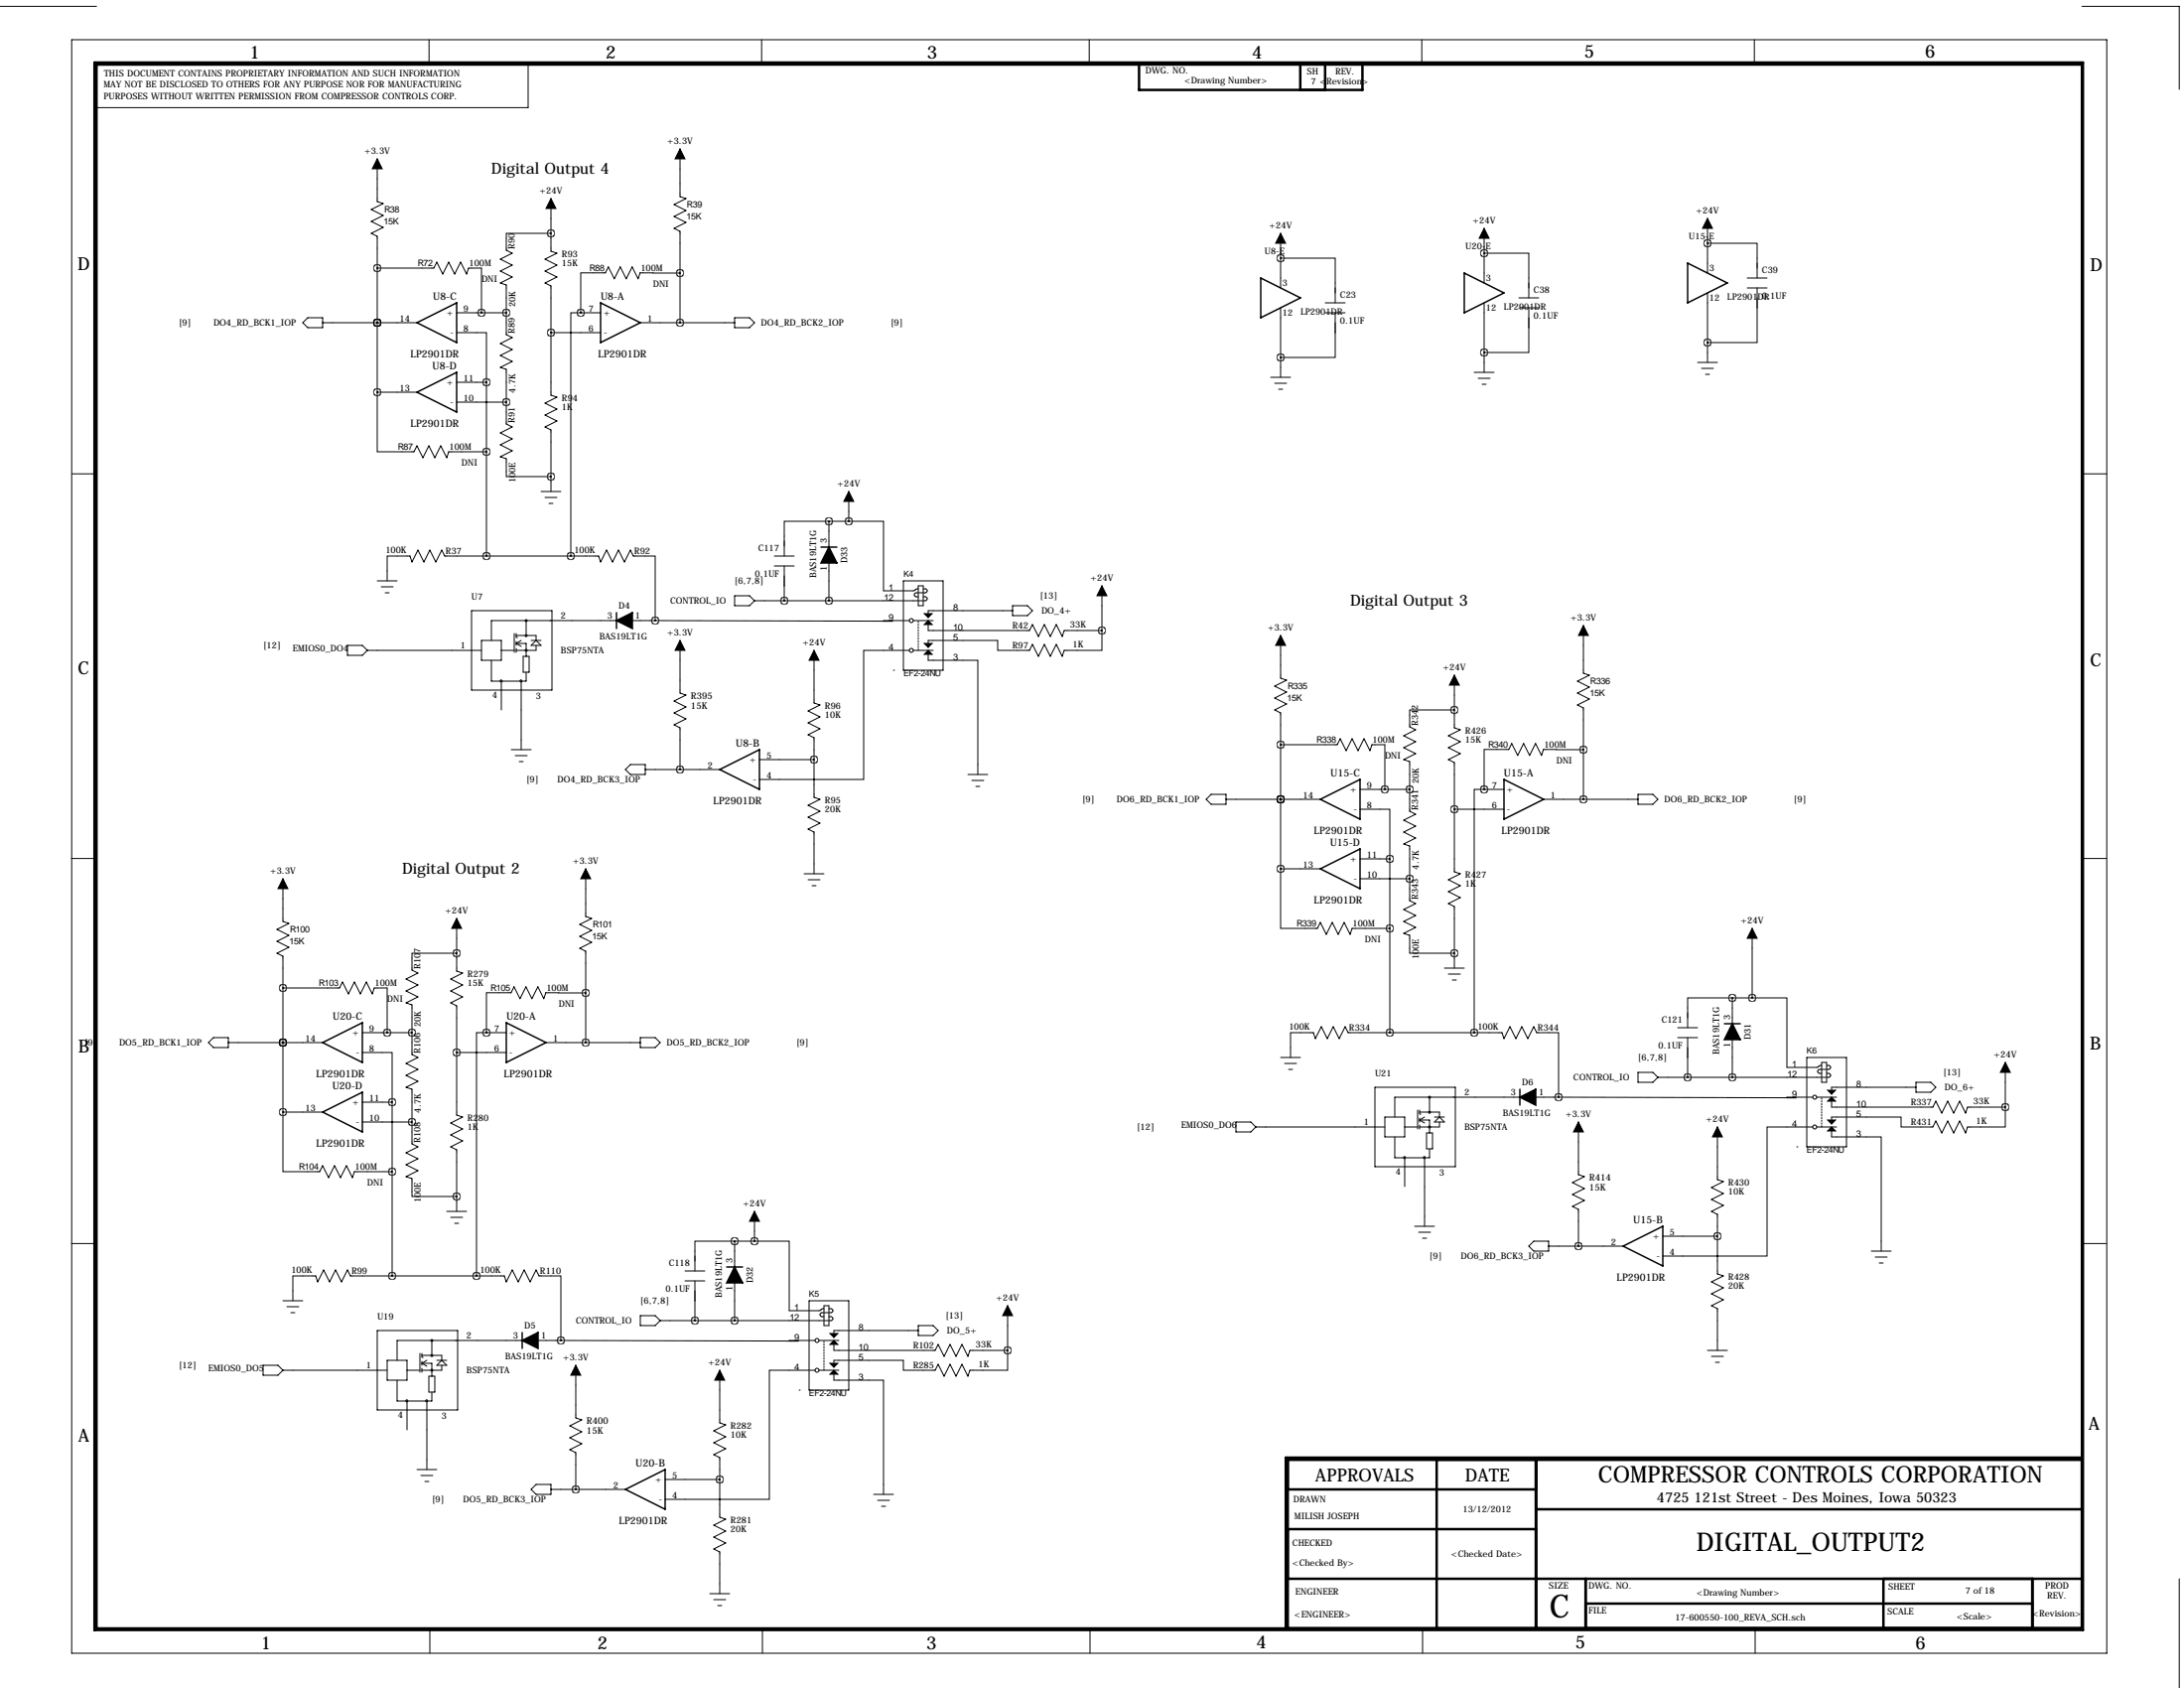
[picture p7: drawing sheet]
<svg xmlns="http://www.w3.org/2000/svg" width="559mm" height="432mm" viewBox="0 0 559 432" stroke-linecap="round" stroke-linejoin="round" font-family="sans-serif">
<g fill="none" stroke="#000" stroke-width=".25">
<path d="M0 1.6h24.7M18.3 10.2h520.7v412.7h-520.7zM109.8 10.2v6.3M142.3 16.5h-7.2v11h-110.8M194.9 10.2v6.3M278.7 10.2v6.3M363.8 10.2v6.3M448.9 10.2v6.3M532.7 1.6h24.9v21.3M174 38.1v12.2l1.5 .5-3 1.5 3 1.5-3 1.6 3 1.5-3 1.5 1.5 .8v23.4M96.5 40.6v11l1.5 .5-3 1.5 3 1.5-3 1.5 3 1.6-3 1.5 1.5 .8v39.8M141 59.7h-11.5v4.3l1.6 .8-3.1 1.5 3.1 1.5-3.1 1.5 3.1 1.6-3.1 1.5 1.5 .5v12.7l1.6 .8-3.1 1.5 3.1 1.5-3.1 1.5 3.1 1.6-3.1 1.5 1.5 .5v14l1.6 .7-3.1 1.5 3.1 1.6-3.1 1.5 3.1 1.5-3.1 1.5 1.5 .5v4.6h11.5"/>
<path d="M141 50.8v13.5l1.5 .5-3.1 1.5 3.1 1.5-3.1 1.5 3.1 1.6-3.1 1.5 1.6 .8v27.9l1.5 .5-3.1 1.5 3.1 1.5-3.1 1.6 3.1 1.5-3.1 1.5 1.6 .8v15.7M327.7 59.7v14M379.7 58.4v14M436.9 55.9v13.9M96.5 68.6h14.5l.8-1.5 1.5 3 1.5-3 1.5 3 1.6-3 1.5 3 .5-1.5h3.3v11.4M174 69.8h-10.2l-.5 1.5-1.6-3-1.5 3-1.5-3-1.5 3-1.5-3-.8 1.5h-6.3v10.2M327.7 66h13.9v11.5M327.7 78.7v17.8M339.1 77.5h5.1M379.7 64.8h11.5v11.4M379.7 77.5v17.7M388.6 76.2h5.1"/>
<path d="M388.6 78.7h5.1M391.2 78.7v11.5h-11.5M436.9 62.2h12.7v8.9M436.9 74.9v17.8M447 71.1h5.1M447 73.7h5.1M449.6 73.7v13.9h-12.7M77.5 82.6l1.2-1.3h3.8v2.5h-3.8zM82.5 82.6h24.2M96.5 82.6h.1M116.8 85.1h7.7v12.7M116.8 80h12.7"/>
<path d="M116.8 97.8h7.7M124.5 97.8v44.4M141 85.1h12.7M148.6 80h-2.6v62.2M148.6 80h.1M148.6 80h5.1M163.8 82.6h24.2M188 81.3h3.8l1.2 1.3-1.2 1.2h-3.8zM325.1 96.5h5.1M326.1 98h3.1M327.2 99.6h1M339.1 80h5.1"/>
<path d="M341.6 80v11.4h-13.9M377.2 95.2h5.1M378.2 96.8h3.1M379.2 98.3h1M434.3 92.7h5.1M435.4 94.2h3M436.4 95.8h1M96.5 100.3v15.3h9.4l.8-1.6 1.5 3.1 1.5-3.1 1.6 3.1 1.5-3.1 1.5 3.1 .5-1.5h9.7M96.5 100.3h10.2M116.8 102.9h12.7M18.4 121.2h6.4M138.4 125.7h5.1"/>
<path d="M139.4 127.3h3.1M140.5 128.8h1M212.1 133.3h-11.4v8.9M212.1 133.3v6.7M212.1 133.3h5.1M217.2 133.3h8.9v17.8h7.6l.8-.5h.4M217.2 125.7v7.6M532.6 121.2h6.4M96.5 148.6h5.1M97.5 150.1h3.1M98.6 151.6h1M99.1 148.6v-6.4h5.8l.5 1.6 1.5-3.1 1.6 3.1 1.5-3.1 1.5 3.1 1.5-3.1 .8 1.5h39.4l.5 1.6 1.5-3.1 1.5 3.1 1.5-3.1 1.6 3.1 1.5-3.1 .8 1.5h5.5v16.6"/>
<path d="M120.6 156.2h20.6v20.3h-20.6zM134.6 158.8v3.8M157.7 158.8h-32v5M161.8 158.8h5.8M167.6 158.8l60.8 .1h-2.3v-.1h6.6M188 152.4h3.8l1.2 1.3-1.2 1.2h-3.8zM198.1 142.2h5.1M198.1 144.8h5.1M200.7 144.8v8.9M212.1 144v9.7M231.1 148.6h10.2v22.8h-10.2zM233.7 158.8h5.1"/>
<path d="M234.9 149.9h1.3v5h-1.3zM236.2 152.7h.5a.51 .51 0 0 1 .5 .5 .51 .51 0 0 1-.5 .5h-43.7M236.2 150.6h.5a.51 .51 0 0 1 .5 .5 .51 .51 0 0 1-.5 .5h-2.3a.51 .51 0 0 0-.5 .5 .51 .51 0 0 0 .5 .6h.5M237.5 159.8v1.5h25.9l.8-1.5 1.5 3 1.5-3 1.5 3 1.6-3 1.5 3 .5-1.5h9.6M259.1 156.2h-21.6v.8M259.1 154.9h3.8l1.3 1.3-1.3 1.3h-3.8zM281.9 149.9v11.4M88.9 165.1h3.8l1.3 1.3-1.3 1.2h-3.8zM94 166.4h29.2M123.2 163.8h5.1v5.1h-5.1zM125.7 168.9v5.3h8.9v-2.2M128.3 166.4h3.3"/>
<path d="M128.3 174.2v7.4M131.6 162.1v4.8M132.1 162.6h5.1v1.2M132.1 162.1v1M132.1 164.1v1M132.1 165.9v1M132.1 164.6h2.5v3.3M132.1 164.6l1.2 .8M132.1 163.1h.1M133.3 163.8l-1.2 .8M133.3 174.2v17.6M133.9 167.9h1.5v4.1h-1.5z"/>
<path d="M135.9 163.8h2.5M135.9 165.1l1.3-1.3 1.2 1.3zM137.2 165.1v1.3h-5.1M174 163.8v13.5l1.5 .5-3 1.5 3 1.5-3 1.6 3 1.5-3 1.5 1.5 .8v10.6M208.3 166.4v13.4l1.5 .5-3 1.6 3 1.5-3 1.5 3 1.5-3 1.6 1.5 .7v15.3l1.5 .5-3 1.5 3 1.5-3 1.5 3 1.6-3 1.5 1.5 .8v10.6M228.6 171.4h.1M232.7 166.4h-11.7v33h-26.7M233.7 166.4h5.1M237.5 167.4v1.5h12.7v29.2M281.9 161.3v5.1h-9.6l-.5 1.5-1.5-3.1-1.6 3.1-1.5-3.1-1.5 3.1-1.5-3.1-.8 1.6h-8.1v-2.6h-17.8v.8M327.7 162.6v10.9l1.5 .5-3.1 1.5 3.1 1.5-3.1 1.6 3.1 1.5-3.1 1.5 1.6 .8v39.8M372.1 172.7v13.5l1.5 .5-3 1.5 3 1.5-3 1.6 3 1.5-3 1.5 1.5 .8v27.9l1.5 .5-3 1.5 3 1.6-3 1.5 3 1.5-3 1.5 1.5 .8v15.7"/>
<path d="M405.1 160v12.2l1.6 .5-3.1 1.5 3.1 1.6-3.1 1.5 3.1 1.5-3.1 1.5 1.5 .8v23.4M130.8 191.8h5.1M131.8 193.3h3.1M132.8 194.8h1.1M160 196.8l1.3-1.2h3.8v2.5h-3.8zM165.1 196.8h19M194.3 194.3h14M247.6 198.1h5.1M248.7 199.6h3M327.7 190.5h14.4l.8-1.5 1.5 3 1.5-3 1.6 3 1.5-3 1.5 3 .5-1.5h3.3v11.4M372.1 181.6h-11.4v4.3l1.5 .8-3 1.5 3 1.5-3 1.6 3 1.5-3 1.5 1.5 .5v12.7l1.5 .8-3 1.5 3 1.5-3 1.6 3 1.5-3 1.5 1.5 .5v14l1.5 .7-3 1.6 3 1.5-3 1.5 3 1.5-3 1.6 1.5 .5v4.5h11.4M405.1 191.8l-10.2-.1-.5 1.5-1.5-3-1.5 3-1.6-3-1.5 3-1.5-3-.8 1.5h-6.3v10.2"/>
<path d="M18.3 219.6h6.4M249.7 201.2h1M308.6 204.5l1.3-1.3h3.8v2.5h-3.8zM313.7 204.5h24.1M327.7 204.5h.1M348 207h7.6v12.7M348 201.9h12.7M348 219.7h7.6M355.6 219.7v44.5M372.1 207h12.7M379.7 201.9h-2.5v62.3M379.7 201.9h.1"/>
<path d="M379.7 201.9h5.1M395 204.5h24.1M419.1 203.2h3.8l1.3 1.3-1.3 1.2h-3.8zM532.5 219.6h6.4M72.4 224.8v10.9l1.5 .5-3 1.5 3 1.6-3 1.5 3 1.5-3 1.5 1.5 .8v39.9M116.8 234.9v13.5l1.6 .5-3.1 1.5 3.1 1.6-3.1 1.5 3.1 1.5-3.1 1.5 1.5 .8v27.9l1.6 .6-3.1 1.5 3.1 1.5-3.1 1.5 3.1 1.5-3.1 1.6 1.5 .7v15.8M149.9 222.2v12.2l1.5 .5-3.1 1.6 3.1 1.5-3.1 1.5 3.1 1.5-3.1 1.6 1.6 .7v23.4M205.7 223.5h5.1M206.8 225h3M207.8 226.6h1M327.7 222.2v15.3h9.4l.7-1.5 1.5 3 1.6-3 1.5 3 1.5-3 1.5 3 .5-1.5h9.7M327.7 222.2h10.1"/>
<path d="M348 224.8h12.7M448.3 237.5v17.8M72.4 252.7h14.5l.7-1.5 1.6 3.1 1.5-3.1 1.5 3.1 1.5-3.1 1.5 3.1 .6-1.6h3.3v11.5M116.8 243.8h-11.4v4.4l1.5 .7-3 1.5 3 1.6-3 1.5 3 1.5-3 1.5 1.5 .5v12.7l1.5 .8-3 1.5 3 1.6-3 1.5 3 1.5-3 1.5 1.5 .5v14l1.5 .8-3 1.5 3 1.5-3 1.5 3 1.6-3 1.5 1.5 .5v4.6h11.4M149.9 254l-10.3-.1-.5 1.6-1.5-3.1-1.5 3.1-1.5-3.1-1.6 3.1-1.5-3.1-.7 1.5h-6.3v10.3M369.6 247.6h5M370.6 249.2h3M371.6 250.7h1M443.2 255.3h-11.4v7.6M443.2 255.3v6.6M443.2 255.3h5.1M448.3 255.3h8.9v17.7h7.6l.8-.4 .5-.1"/>
<path d="M54.6 265.4h3.8v2.6h-3.8l-1.3-1.3zM58.4 266.7h24.1M72.4 266.7h.1M92.7 269.2h7.6v12.7M92.7 264.2h12.7M116.8 269.2h12.7M124.5 264.2h-2.6v62.2M124.5 264.2h.1M124.5 264.2h5M139.7 266.7h24.1M163.8 265.4h3.8l1.3 1.3-1.3 1.3h-3.8zM327.7 270.5h5"/>
<path d="M328.7 272h3M329.7 273.6h1M330.2 270.5v-6.3h5.8l.5 1.5 1.6-3.1 1.5 3.1 1.5-3.1 1.5 3.1 1.6-3.1 .7 1.6h39.4l.5 1.5 1.5-3.1 1.6 3.1 1.5-3.1 1.5 3.1 1.5-3.1 .8 1.6h5.6v16.5M351.8 278.1h20.6v20.3h-20.6zM419.1 274.3h3.8l1.3 1.3-1.3 1.3h-3.8zM429.3 262.9h5M429.3 265.4h5M431.8 265.4v10.2M443.2 265.9v9.7M462.3 270.5h10.1v22.9h-10.1zM466.1 271.8h1.3v5.1h-1.3zM467.4 274.6h.5a.51 .51 0 0 1 .5 .5 .51 .51 0 0 1-.5 .5h-43.7"/>
<path d="M467.4 272.5h.5a.51 .51 0 0 1 .5 .5 .51 .51 0 0 1-.5 .6h-2.3a.51 .51 0 0 0-.5 .5 .51 .51 0 0 0 .5 .5h.5M490.2 278.1h-21.6v.8M490.2 276.9h3.8l1.3 1.2-1.3 1.3h-3.8zM513.1 271.8v11.4M72.4 284.5v15.2h9.4l.7-1.5 1.6 3 1.5-3 1.5 3 1.5-3 1.6 3 .5-1.5h9.6M72.4 284.5h10.1M92.7 281.9h7.6M92.7 287h12.7M100.3 281.9v44.5M316.2 287h3.8l1.3 1.3-1.3 1.3h-3.8zM321.3 288.3h33M354.3 285.8h5.1v5h-5.1z"/>
<path d="M356.9 290.8v5.4h8.9v-2.3M359.4 288.3h3.3M359.4 296.2v7.3M362.7 284v4.8M363.2 284.5h5.1v1.3M363.2 284v1M363.2 286v1M363.2 287.8v1M363.2 286.5h2.6v3.3M363.2 286.5l1.3 .8M363.3 285h.1M364.5 285.8l-1.3 .7"/>
<path d="M364.5 296.2v17.5M365 289.8h1.5v4.1h-1.5zM365.8 280.7v3.8M367 285.8h2.6M368.3 285.8l1.3 1.2h-2.6zM368.3 287v1.3h-5.1M388.9 280.7h-32v5.1M392.9 280.7h5.9M398.8 280.7l60.8 .1h-2.4v-.1h6.6M403.9 287v13.5l1.5 .5-3.1 1.5 3.1 1.5-3.1 1.6 3.1 1.5-3.1 1.5 1.6 .8v9.4M439.4 288.3v13.5l1.5 .5-3 1.5 3 1.5-3 1.5 3 1.6-3 1.5 1.5 .7v15.3l1.5 .5-3 1.5 3 1.5-3 1.6 3 1.5-3 1.5 1.5 .8v10.6M459.7 293.4h.1"/>
<path d="M463.8 288.3h-11.7v33h-26.7M464.8 288.3h5.1M464.8 280.7h5.1M468.6 289.3v1.5h12.7v29.2M468.6 281.7v1.5h25.9l.8-1.5 1.5 3 1.5-3 1.6 3 1.5-3 1.5 3 .5-1.5h9.7M513.1 283.2v5.1h-9.7l-.5 1.5-1.5-3-1.5 3-1.6-3-1.5 3-1.5-3-.8 1.5h-8.1v-2.5h-17.8v.7M18.3 318.1h6.4M114.3 309.9h5.1M115.3 311.4h3.1M116.3 312.9h1M188 317.5h-10.2v7.6M188 317.5v6.6"/>
<path d="M188 317.5h5M193 317.5h8.9v17.8h7.6l.9-.5h.4M193 309.9v7.6M361.9 313.7h5.1M363 315.2h3M364 316.7h1M392.4 317.5h3.8v2.5h-3.8l-1.2-1.2zM396.2 318.8h19.1M425.4 316.2h14M532.5 318.1h6.4M72.4 332.7h5.1M73.4 334.3h3.1"/>
<path d="M74.4 335.8h1M74.9 332.7v-6.3h5.9l.5 1.5 1.5-3 1.5 3 1.6-3 1.5 3 1.5-3 .8 1.5h39.3l.5 1.5 1.6-3 1.5 3 1.5-3 1.5 3 1.6-3 .7 1.5h5.6v16.5M163.8 336.5h3.8l1.3 1.3-1.3 1.3h-3.8zM175.3 325.1h5M175.3 327.7h5M177.8 327.7v10.1M188 328.2v9.6M207 332.7h10.2v22.9h-10.2zM210.8 334h1.3v5.1h-1.3zM212.1 336.8h.5a.51 .51 0 0 1 .5 .5 .51 .51 0 0 1-.5 .5h-43.7M212.1 334.8h.5a.51 .51 0 0 1 .5 .5 .51 .51 0 0 1-.5 .5h-2.3a.51 .51 0 0 0-.5 .5 .51 .51 0 0 0 .5 .5h.5M234.9 339.1h3.9l1.2 1.3-1.2 1.2h-3.9z"/>
<path d="M257.8 334v11.4M478.8 320h5.1M479.8 321.6h3.1M480.8 323.1h1M67.3 349.2h3.8l1.3 1.3-1.3 1.3h-3.8zM72.4 350.5h26.7M96.5 340.4h20.6v20.3h-20.6zM99.1 348h5v5.1h-5zM101.6 353.1v5.3h8.9v-2.3M104.1 350.5h3.3M104.1 358.4v7.4M107.4 346.2v4.8"/>
<path d="M107.9 346.7h5.1v1.3M107.9 346.2v1M107.9 348.2v1M107.9 350v1M107.9 348.7h2.6v3.3M107.9 348.7l1.3 .8M108 347.2h.1M109.2 348l-1.3 .7M109.2 358.4v17.5M109.7 352h1.6v4.1h-1.6zM110.5 342.9v3.8M111.8 348h2.5"/>
<path d="M111.8 349.2l1.2-1.2 1.3 1.2zM113 349.2v1.3h-5.1M133.6 342.9h-32v5.1M137.7 342.9h5.8M143.5 342.9l60.8 .2h-2.4v-.2h6.6M147.3 349.2v13.5l1.5 .5-3 1.5 3 1.6-3 1.5 3 1.5-3 1.5 1.5 .8v9.4M184.1 350.5v13.5l1.6 .5-3.1 1.5 3.1 1.5-3.1 1.6 3.1 1.5-3.1 1.5 1.5 .8v15.2l1.6 .5-3.1 1.5 3.1 1.6-3.1 1.5 3.1 1.5-3.1 1.5 1.5 .8v10.7M204.5 355.6h.1M208.5 350.5h-11.7v33h-26.6M209.5 350.5h5.1M209.5 342.9h5.1M213.4 351.5v1.6h12.7v29.2"/>
<path d="M213.4 343.9v1.5h25.9l.7-1.5 1.6 3.1 1.5-3.1 1.5 3.1 1.5-3.1 1.5 3.1 .6-1.6h9.6M234.9 340.4h-21.5v.7M257.8 345.4v5.1h-9.6l-.6 1.5-1.5-3-1.5 3-1.5-3-1.5 3-1.6-3-.7 1.5h-8.2v-2.5h-17.7v.7M436.9 345.4h5.1M437.9 347h3M438.9 348.5h1M106.7 375.9h5.1M107.7 377.4h3M108.7 379h1M137.2 379.7h3.8v2.6h-3.8l-1.3-1.3zM170.2 378.5h13.9M141 381h19"/>
<path d="M223.5 382.3h5.1M224.5 383.8h3.1M225.6 385.3h1M110 416.6v6.3M181.6 407.7h5.1M182.6 409.2h3.1M183.6 410.7h1.1M195.1 416.6v6.3M278.9 416.6v6.3M364 416.6v6.3M449.1 416.6v6.3M557.6 403.9v27.9"/>
<circle cx="134.6" cy="158.7" r=".25"/>
<circle cx="233.2" cy="158.7" r=".51"/>
<circle cx="128.2" cy="174.2" r=".25"/>
<circle cx="133.3" cy="174.2" r=".25"/>
<circle cx="134.6" cy="166.4" r=".25"/>
<circle cx="134.6" cy="162.6" r=".25"/>
<circle cx="233.2" cy="166.4" r=".51"/>
<circle cx="359.4" cy="296.1" r=".25"/>
<circle cx="364.4" cy="296.1" r=".25"/>
<circle cx="365.8" cy="284.5" r=".25"/>
<circle cx="365.8" cy="280.7" r=".25"/>
<circle cx="365.8" cy="288.3" r=".25"/>
<circle cx="464.3" cy="280.7" r=".51"/>
<circle cx="464.3" cy="288.3" r=".51"/>
<circle cx="104.1" cy="358.3" r=".25"/>
<circle cx="109.2" cy="358.3" r=".25"/>
<circle cx="110.5" cy="346.8" r=".25"/>
<circle cx="110.5" cy="342.9" r=".25"/>
<circle cx="110.5" cy="350.5" r=".25"/>
<circle cx="209" cy="342.9" r=".51"/>
<circle cx="209" cy="350.5" r=".51"/>
</g>
<g fill="none" stroke="#000" stroke-width=".63">
<path d="M24.2 16h508.7v401h-508.7zM24.7 16.5h508v400.1h-508zM291.4 16.3h57.2v6.7h-57.2zM332.7 23v-6.7h6.3v6.7M367.6 373.4v43.2M393 373.4v43.2M532.7 373.4h-203.2v43.2M532.7 372.9h-203.7v43.7M329.5 381h63.5M329.5 391.2h63.5M393 386.1h139.7M329.5 403.9h203.2"/>
<path d="M405.7 403.9v12.7M405.7 410.2h114.3M481.9 403.9v12.7M520 403.9v12.7"/>
</g>
<g fill="none" stroke="#000" stroke-width=".38">
<path d="M153.7 77.5l10.1 5.1-10.1 5zM322.6 71.1l10.1 5.1-10.1 5.1zM374.6 69.8l10.2 5.1-10.2 5.1zM431.8 67.3l10.2 5.1-10.2 5.1zM106.7 82.6l10.1-5.1v10.1zM106.7 100.3l10.1-5.1v10.2zM210.1 140h4M157.7 156.7v4.1M184.1 196.8l10.2-5v10.1zM384.8 199.4l10.2 5.1-10.2 5zM337.8 204.5l10.2-5.1v10.1zM337.8 222.2l10.2-5v10.1z"/>
<path d="M82.5 266.7l10.2-5.1v10.2zM129.5 261.6l10.2 5.1-10.2 5.1zM388.9 278.6v4.1M441.2 261.9h4.1M82.5 284.5l10.2-5.1v10.2zM415.3 318.8l10.1-5.1v10.1zM185.9 324.1h4.1M133.6 340.9v4M160 381l10.2-5.1v10.2z"/>
</g>
<path d="M157.7 158.8l4.1-2.1v4.1zM212.1 140l2 4h-4zM388.9 280.7l4-2.1v4.1zM443.2 261.9l2.1 4h-4.1zM188 324.1l2 4.1h-4.1zM133.6 342.9l4.1-2v4z" fill="#000" stroke="#000" stroke-width=".38"/>
<g fill="#000" stroke="#000" stroke-width=".25">
<path d="M174 38.1l1.3 2.5h-2.6zM96.5 40.6l1.3 2.6h-2.6zM141 50.8l1.2 2.5h-2.5zM327.7 59.7l1.2 2.5h-2.5zM379.7 58.4l1.3 2.6h-2.5zM436.9 55.9l1.2 2.5h-2.5zM217.2 125.7l1.2 2.6h-2.5zM237.5 158.8l1 1h-2zM236.5 157h2l-1 1zM281.9 149.9l1.3 2.5h-2.5zM174 163.8l1.3 2.6h-2.6zM208.3 166.4l1.2 2.5h-2.5z"/>
<path d="M236.5 164.6h2l-1 1zM237.5 166.4l1 1h-2zM327.7 162.6l1.2 2.5h-2.5zM372.1 172.7l1.3 2.6h-2.6zM405.1 160l1.3 2.6h-2.5zM72.4 224.8l1.3 2.5h-2.6zM116.8 234.9l1.3 2.6h-2.5zM149.9 222.2l1.2 2.6h-2.5zM448.3 237.5l1.3 2.5h-2.6zM467.6 278.9h2l-1 1zM513.1 271.8l1.2 2.5h-2.5zM403.9 287l1.2 2.6h-2.5z"/>
<path d="M439.4 288.3l1.3 2.5h-2.6zM467.6 286.5h2l-1 1zM467.6 289.3l1-1 1 1zM467.6 281.7l1-1 1 1zM193 309.9l1.3 2.5h-2.5zM257.8 334l1.3 2.5h-2.6zM147.3 349.2l1.3 2.6h-2.6zM184.1 350.5l1.3 2.6h-2.5zM212.3 348.7h2.1l-1 1.1zM212.3 351.5l1.1-1 1 1zM213.4 342.9l1 1h-2.1zM212.3 341.1h2.1l-1 1z"/>
</g>
<path d="M234.9 166.4v-7.6M466.1 288.3v-7.6M210.8 350.5v-7.6" fill="none" stroke="#000" stroke-width=".25" stroke-dasharray=".4 .4"/>
<path d="M124.4 97.8a.07 .07 0 0 0 .1 0 .07 .07 0 0 0-.1 0zM129.5 80a.07 .07 0 0 0 .1 0 .07 .07 0 0 0-.1 0zM140.9 59.7a.07 .07 0 0 0 .1 0 .07 .07 0 0 0-.1 0zM124.4 142.2a.07 .07 0 0 0 .1 0 .07 .07 0 0 0-.1 0zM146 142.2a.07 .07 0 0 0 .1 0 .07 .07 0 0 0-.1 0zM327.6 66a.07 .07 0 0 0 .1 0 .07 .07 0 0 0-.1 0zM327.6 91.4a.07 .07 0 0 0 .1 0 .07 .07 0 0 0-.1 0zM379.7 64.8a.07 .07 0 0 0 .1 0 .07 .07 0 0 0-.1 0zM379.7 90.2a.07 .07 0 0 0 .1 0 .07 .07 0 0 0-.1 0zM436.8 62.2a.07 .07 0 0 0 .1 0 .07 .07 0 0 0-.1 0zM436.8 87.6a.07 .07 0 0 0 .1 0 .07 .07 0 0 0-.1 0zM212 153.7a.1 .1 0 0 0 .2 0 .1 .1 0 0 0-.2 0zM96.5 82.5a.07 .07 0 0 0 .1 0 .07 .07 0 0 0-.1 0zM96.5 82.5a.07 .07 0 0 0 .1 0 .07 .07 0 0 0-.1 0zM173.9 82.5a.1 .1 0 0 0 .2 0 .1 .1 0 0 0-.2 0zM96.5 68.6a.07 .07 0 0 0 .1 0 .07 .07 0 0 0-.1 0zM123.1 80a.1 .1 0 0 0 .2 0 .1 .1 0 0 0-.2 0zM173.9 69.8a.1 .1 0 0 0 .2 0 .1 .1 0 0 0-.2 0zM124.4 115.6a.07 .07 0 0 0 .1 0 .07 .07 0 0 0-.1 0zM96.5 100.3a.07 .07 0 0 0 .1 0 .07 .07 0 0 0-.1 0zM140.9 121.9a.07 .07 0 0 0 .1 0 .07 .07 0 0 0-.1 0zM167.6 158.7a.07 .07 0 0 0 .1 0 .07 .07 0 0 0-.1 0zM129.5 102.9a.07 .07 0 0 0 .1 0 .07 .07 0 0 0-.1 0zM217.1 133.3a.07 .07 0 0 0 .1 0 .07 .07 0 0 0-.1 0zM208.2 194.3a.07 .07 0 0 0 .1 0 .07 .07 0 0 0-.1 0zM281.9 161.3a.07 .07 0 0 0 .1 0 .07 .07 0 0 0-.1 0zM100.3 281.9a.07 .07 0 0 0 .1 0 .07 .07 0 0 0-.1 0zM105.3 264.2a.1 .1 0 0 0 .2 0 .1 .1 0 0 0-.2 0zM116.8 243.8a.07 .07 0 0 0 .1 0 .07 .07 0 0 0-.1 0zM100.3 326.4a.07 .07 0 0 0 .1 0 .07 .07 0 0 0-.1 0zM121.9 326.4a.07 .07 0 0 0 .1 0 .07 .07 0 0 0-.1 0zM187.9 337.8a.07 .07 0 0 0 .1 0 .07 .07 0 0 0-.1 0zM72.3 266.7a.1 .1 0 0 0 .2 0 .1 .1 0 0 0-.2 0zM72.3 252.7a.1 .1 0 0 0 .2 0 .1 .1 0 0 0-.2 0zM99 264.2a.07 .07 0 0 0 .1 0 .07 .07 0 0 0-.1 0zM149.8 254a.07 .07 0 0 0 .1 0 .07 .07 0 0 0-.1 0zM100.3 299.7a.07 .07 0 0 0 .1 0 .07 .07 0 0 0-.1 0zM72.3 284.5a.1 .1 0 0 0 .2 0 .1 .1 0 0 0-.2 0zM116.8 306.1a.07 .07 0 0 0 .1 0 .07 .07 0 0 0-.1 0zM143.4 342.9a.1 .1 0 0 0 .2 0 .1 .1 0 0 0-.2 0zM105.3 287a.1 .1 0 0 0 .2 0 .1 .1 0 0 0-.2 0zM193 317.5a.07 .07 0 0 0 .1 0 .07 .07 0 0 0-.1 0zM184.1 378.5a.07 .07 0 0 0 .1 0 .07 .07 0 0 0-.1 0zM257.7 345.4a.1 .1 0 0 0 .2 0 .1 .1 0 0 0-.2 0zM72.3 266.7a.1 .1 0 0 0 .2 0 .1 .1 0 0 0-.2 0zM149.8 266.7a.07 .07 0 0 0 .1 0 .07 .07 0 0 0-.1 0zM355.5 219.7a.1 .1 0 0 0 .2 0 .1 .1 0 0 0-.2 0zM360.6 201.9a.07 .07 0 0 0 .1 0 .07 .07 0 0 0-.1 0zM372 181.6a.1 .1 0 0 0 .2 0 .1 .1 0 0 0-.2 0zM355.5 264.2a.1 .1 0 0 0 .2 0 .1 .1 0 0 0-.2 0zM377.1 264.2a.1 .1 0 0 0 .2 0 .1 .1 0 0 0-.2 0zM443.2 275.6a.07 .07 0 0 0 .1 0 .07 .07 0 0 0-.1 0zM327.6 204.5a.07 .07 0 0 0 .1 0 .07 .07 0 0 0-.1 0zM327.6 190.5a.07 .07 0 0 0 .1 0 .07 .07 0 0 0-.1 0zM354.3 201.9a.07 .07 0 0 0 .1 0 .07 .07 0 0 0-.1 0zM405.1 191.8a.07 .07 0 0 0 .1 0 .07 .07 0 0 0-.1 0zM355.5 237.5a.1 .1 0 0 0 .2 0 .1 .1 0 0 0-.2 0zM327.6 222.2a.07 .07 0 0 0 .1 0 .07 .07 0 0 0-.1 0zM372 243.8a.1 .1 0 0 0 .2 0 .1 .1 0 0 0-.2 0zM398.7 280.7a.07 .07 0 0 0 .1 0 .07 .07 0 0 0-.1 0zM360.6 224.8a.07 .07 0 0 0 .1 0 .07 .07 0 0 0-.1 0zM448.2 255.3a.1 .1 0 0 0 .2 0 .1 .1 0 0 0-.2 0zM439.4 316.2a.07 .07 0 0 0 .1 0 .07 .07 0 0 0-.1 0zM513 283.2a.07 .07 0 0 0 .1 0 .07 .07 0 0 0-.1 0zM405.1 204.5a.07 .07 0 0 0 .1 0 .07 .07 0 0 0-.1 0zM327.6 204.5a.07 .07 0 0 0 .1 0 .07 .07 0 0 0-.1 0zM148.5 80a.1 .1 0 0 0 .2 0 .1 .1 0 0 0-.2 0zM140.9 85.1a.07 .07 0 0 0 .1 0 .07 .07 0 0 0-.1 0zM124.4 264.2a.07 .07 0 0 0 .1 0 .07 .07 0 0 0-.1 0zM116.8 269.2a.07 .07 0 0 0 .1 0 .07 .07 0 0 0-.1 0zM379.7 201.9a.07 .07 0 0 0 .1 0 .07 .07 0 0 0-.1 0zM372 207a.1 .1 0 0 0 .2 0 .1 .1 0 0 0-.2 0zM173.9 196.8a.1 .1 0 0 0 .2 0 .1 .1 0 0 0-.2 0zM147.3 381a.07 .07 0 0 0 .1 0 .07 .07 0 0 0-.1 0zM403.8 318.8a.07 .07 0 0 0 .1 0 .07 .07 0 0 0-.1 0zM212 133.3a.1 .1 0 0 0 .2 0 .1 .1 0 0 0-.2 0zM200.6 153.7a.07 .07 0 0 0 .1 0 .07 .07 0 0 0-.1 0zM177.7 337.8a.1 .1 0 0 0 .2 0 .1 .1 0 0 0-.2 0zM187.9 317.5a.07 .07 0 0 0 .1 0 .07 .07 0 0 0-.1 0zM431.7 275.6a.1 .1 0 0 0 .2 0 .1 .1 0 0 0-.2 0zM443.2 255.3a.07 .07 0 0 0 .1 0 .07 .07 0 0 0-.1 0z" fill="#000" stroke="#000" stroke-width="1.9"/>
<text font-size="8.2" x="396.4" y="413.9">C</text>
<text font-size="6.6" x="434" y="396.8">DIGITAL_OUTPUT2</text>
<text font-size="5.9" x="408.9" y="379.2">COMPRESSOR CONTROLS CORPORATION</text>
<g font-size="4.6">
<text x="63.9" y="15">1</text>
<text x="155" y="15">2</text>
<text x="237.2" y="15">3</text>
<text x="320.3" y="15">4</text>
<text x="405.3" y="14.8">5</text>
<text x="492.6" y="14.8">6</text>
<text x="19.8" y="69.1">D</text>
<text x="534.8" y="69.4">D</text>
<text x="20" y="172.4">C</text>
<text x="534.8" y="170.4">C</text>
<text x="20" y="269.3">B</text>
<text x="534.7" y="268.4">B</text>
<text x="534.4" y="365.8">A</text>
<text x="20" y="368.8">A</text>
<text x="336.5" y="379">APPROVALS</text>
<text x="374.9" y="379">DATE</text>
<text x="66.8" y="421.8">1</text>
<text x="152.9" y="421.8">2</text>
<text x="237" y="421.8">3</text>
<text x="321.5" y="421.7">4</text>
<text x="403.1" y="421.6">5</text>
<text x="490.1" y="421.8">6</text>
</g>
<g font-size="4">
<text x="125.7" y="44.4">Digital Output 4</text>
<text x="345.4" y="154.9">Digital Output 3</text>
<text x="102.9" y="223.5">Digital Output 2</text>
</g>
<text font-size="3.6" x="423.9" y="384.3">4725 121st Street - Des Moines, Iowa 50323</text>
<g font-size="2.6">
<text x="110.8" y="76.7">U8-C</text>
<text x="153.7" y="76.7">U8-A</text>
<text x="105.1" y="91.4">LP2901DR</text>
<text x="110.7" y="94.5">U8-D</text>
<text x="153.1" y="91.4">LP2901DR</text>
<text x="105.1" y="109.2">LP2901DR</text>
<text x="188.3" y="191">U8-B</text>
<text x="340.4" y="198.6">U15-C</text>
<text x="384.8" y="198.6">U15-A</text>
<text x="182.5" y="205.7">LP2901DR</text>
<text x="336.2" y="213.4">LP2901DR</text>
<text x="384.2" y="213.4">LP2901DR</text>
<text x="340.3" y="216.4">U15-D</text>
<text x="336.2" y="231.1">LP2901DR</text>
<text x="85.2" y="260.9">U20-C</text>
<text x="129.5" y="260.9">U20-A</text>
<text x="80.9" y="275.6">LP2901DR</text>
<text x="128.9" y="275.6">LP2901DR</text>
<text x="85" y="278.6">U20-D</text>
<text x="80.9" y="293.4">LP2901DR</text>
<text x="417.9" y="312.9">U15-B</text>
<text x="413.7" y="327.7">LP2901DR</text>
<text x="162.6" y="375.2">U20-B</text>
<text x="158.4" y="389.9">LP2901DR</text>
</g>
<g font-size="2.4">
<text x="226.2" y="153.7">12</text>
<text x="227.4" y="151.1">1</text>
<text x="227.4" y="158.8">9</text>
<text x="243.8" y="161.3">10</text>
<text x="243.8" y="156.2">8</text>
<text x="227.4" y="166.4">4</text>
<text x="243.8" y="163.8">5</text>
<text x="243.8" y="168.9">3</text>
<text x="176.8" y="178.8">R395</text>
<text x="176.8" y="181.2">15K</text>
<text x="457.3" y="275.6">12</text>
<text x="458.5" y="273">1</text>
<text x="458.5" y="280.7">9</text>
<text x="475" y="278.1">8</text>
<text x="475" y="285.8">5</text>
<text x="475" y="283.2">10</text>
<text x="458.5" y="288.3">4</text>
<text x="475" y="290.8">3</text>
<text x="406.7" y="302">R414</text>
<text x="406.7" y="304.4">15K</text>
<text x="203.2" y="335.3">1</text>
<text x="202" y="337.8">12</text>
<text x="219.7" y="340.4">8</text>
<text x="203.2" y="342.9">9</text>
<text x="219.7" y="348">5</text>
<text x="219.7" y="345.4">10</text>
<text x="203.2" y="350.5">4</text>
<text x="219.7" y="353.1">3</text>
<text x="150.1" y="364.2">R400</text>
<text x="150.1" y="366.7">15K</text>
</g>
<g font-size="2.3">
<text x="26.5" y="22.4">MAY NOT BE DISCLOSED TO OTHERS FOR ANY PURPOSE NOR FOR MANUFACTURING</text>
<text x="26.6" y="19.6">THIS DOCUMENT CONTAINS PROPRIETARY INFORMATION AND SUCH INFORMATION</text>
<text x="293.1" y="18.9">DWG. NO.</text>
<text x="303.1" y="21.4">&lt;Drawing Number&gt;</text>
<text x="334.4" y="18.9">SH</text>
<text x="335.4" y="21.6">7 &lt;Revision&gt;</text>
<text x="341.6" y="19.1">REV.</text>
<text x="26.5" y="25.5">PURPOSES WITHOUT WRITTEN PERMISSION FROM COMPRESSOR CONTROLS CORP.</text>
<text x="93.2" y="39.4">+3.3V</text>
<text x="170.7" y="36.8">+3.3V</text>
<text x="138.1" y="49.5">+24V</text>
<text x="175.8" y="53.1">R39</text>
<text x="98.2" y="57.4">15K</text>
<text x="98.3" y="54.4">R38</text>
<text x="175.7" y="56.1">15K</text>
<text x="324.8" y="58.4">+24V</text>
<text x="376.8" y="57.1">+24V</text>
<text x="434" y="54.6">+24V</text>
<text x="131.7" y="63.8" transform="rotate(-90 131.7 63.8)">R90</text>
<text x="143.8" y="65.8">R93</text>
<text x="323.6" y="65.1">U8-E</text>
<text x="375" y="63.8">U20-E</text>
<text x="432.1" y="61.3">U15-E</text>
<text x="106.9" y="68.1">R72</text>
<text x="120" y="68.1">100M</text>
<text x="143.8" y="68.2">15K</text>
<text x="150.8" y="69.3">R88</text>
<text x="163.9" y="69.3">100M</text>
<text x="380.2" y="71.9">3</text>
<text x="437.4" y="69.3">3</text>
<text x="450.8" y="69.8">C39</text>
<text x="123.2" y="72.2">DNI</text>
<text x="167.1" y="73.4">DNI</text>
<text x="328.2" y="73.2">3</text>
<text x="342.9" y="76.2">C23</text>
<text x="392.4" y="74.9">C38</text>
<text x="437.4" y="77.1">12</text>
<text x="442" y="76.7">LP2901DR</text>
<text x="450.8" y="76.5">0.1UF</text>
<text x="45.7" y="83.4">[9]</text>
<text x="54.6" y="83.4">DO4_RD_BCK1_IOP</text>
<text x="102.3" y="82.2">14</text>
<text x="114.4" y="80.8">+</text>
<text x="118.6" y="79.7">9</text>
<text x="131.8" y="78.5" transform="rotate(-90 131.8 78.5)">20K</text>
<text x="150.6" y="79.7">7</text>
<text x="154.4" y="80.8">+</text>
<text x="165.6" y="82.2">1</text>
<text x="194.7" y="83.4">DO4_RD_BCK2_IOP</text>
<text x="227.8" y="83.4">[9]</text>
<text x="328.2" y="80.9">12</text>
<text x="332.7" y="80.5">LP2901DR</text>
<text x="342.9" y="82.9">0.1UF</text>
<text x="380.2" y="79.6">12</text>
<text x="384.8" y="79.2">LP2901DR</text>
<text x="392.4" y="81.6">0.1UF</text>
<text x="115.2" y="85.9">-</text>
<text x="118.6" y="84.7">8</text>
<text x="131.7" y="85.3" transform="rotate(-90 131.7 85.3)">R89</text>
<text x="150.6" y="84.7">6</text>
<text x="154.4" y="85.9">-</text>
<text x="102.3" y="100">13</text>
<text x="114.4" y="98.6">+</text>
<text x="118.6" y="97.4">11</text>
<text x="131.8" y="100.5" transform="rotate(-90 131.8 100.5)">4.7K</text>
<text x="115.2" y="103.7">-</text>
<text x="118.6" y="102.5">10</text>
<text x="143.8" y="102.6">R94</text>
<text x="143.8" y="105">1K</text>
<text x="131.7" y="108.2" transform="rotate(-90 131.7 108.2)">R91</text>
<text x="101.8" y="115.1">R87</text>
<text x="115" y="115.1">100M</text>
<text x="118.1" y="119.2">DNI</text>
<text x="131.8" y="123.5" transform="rotate(-90 131.8 123.5)">100E</text>
<text x="214.3" y="124.5">+24V</text>
<text x="98.6" y="141.6">100K</text>
<text x="114" y="141.7">R37</text>
<text x="146.9" y="141.6">100K</text>
<text x="162.3" y="141.7">R92</text>
<text x="194" y="141">C117</text>
<text x="211.6" y="138.9" transform="rotate(-90 211.6 138.9)">3</text>
<text x="188" y="149.4">[6,7,8]</text>
<text x="193.2" y="147.7">0.1UF</text>
<text x="208.8" y="147.9" transform="rotate(-90 208.8 147.9)">BAS19LT1G</text>
<text x="211.6" y="146.1" transform="rotate(-90 211.6 146.1)">1</text>
<text x="216.7" y="144.1" transform="rotate(-90 216.7 144.1)">D33</text>
<text x="279" y="148.6">+24V</text>
<text x="120.6" y="153.4">U7</text>
<text x="158.3" y="155.7">D4</text>
<text x="171.4" y="154.5">CONTROL_IO</text>
<text x="266" y="153.2">[13]</text>
<text x="143.5" y="158.2">2</text>
<text x="155.4" y="158.2">3</text>
<text x="162.6" y="158.2">1</text>
<text x="259.1" y="160.8">R42</text>
<text x="266.4" y="157">DO_4+</text>
<text x="273.8" y="160.6">33K</text>
<text x="324.4" y="161.3">+3.3V</text>
<text x="401.8" y="158.8">+3.3V</text>
<text x="67.3" y="165.9">[12]</text>
<text x="74.9" y="166.7">EMIOS0_DO4</text>
<text x="117.8" y="165.9">1</text>
<text x="143.5" y="167.2">BSP75NTA</text>
<text x="153.4" y="163.7">BAS19LT1G</text>
<text x="170.7" y="162.6">+3.3V</text>
<text x="205.4" y="165.1">+24V</text>
<text x="259.1" y="165.9">R97</text>
<text x="274.5" y="165.7">1K</text>
<text x="369.2" y="171.5">+24V</text>
<text x="125.9" y="178.7">4</text>
<text x="137.1" y="178.9">3</text>
<text x="329.3" y="179.3">15K</text>
<text x="329.4" y="176.3">R335</text>
<text x="406.8" y="178">15K</text>
<text x="406.9" y="175.1">R336</text>
<text x="211.1" y="181.4">R96</text>
<text x="211.1" y="183.7">10K</text>
<text x="362.8" y="185.7" transform="rotate(-90 362.8 185.7)">R342</text>
<text x="336.9" y="190">R338</text>
<text x="351.2" y="190">100M</text>
<text x="374.9" y="187.7">R426</text>
<text x="374.9" y="190.1">15K</text>
<text x="380.8" y="191.3">R340</text>
<text x="395.1" y="191.2">100M</text>
<text x="181.1" y="196.5">2</text>
<text x="191.8" y="195.1">+</text>
<text x="196.1" y="194">5</text>
<text x="354.3" y="194.1">DNI</text>
<text x="398.2" y="195.4">DNI</text>
<text x="134.6" y="200.2">[9]</text>
<text x="142.6" y="200.2">DO4_RD_BCK3_IOP</text>
<text x="192.6" y="200.2">-</text>
<text x="196.1" y="199">4</text>
<text x="345.5" y="202.7">+</text>
<text x="349.8" y="201.6">9</text>
<text x="363" y="200.4" transform="rotate(-90 363 200.4)">20K</text>
<text x="381.7" y="201.6">7</text>
<text x="385.6" y="202.7">+</text>
<text x="211.1" y="205.5">R95</text>
<text x="211.1" y="207.9">20K</text>
<text x="276.9" y="205.3">[9]</text>
<text x="285.7" y="205.3">DO6_RD_BCK1_IOP</text>
<text x="333.4" y="204.1">14</text>
<text x="346.3" y="207.8">-</text>
<text x="349.8" y="206.7">8</text>
<text x="362.8" y="207.3" transform="rotate(-90 362.8 207.3)">R341</text>
<text x="381.7" y="206.7">6</text>
<text x="385.6" y="207.8">-</text>
<text x="396.7" y="204.1">1</text>
<text x="425.8" y="205.3">DO6_RD_BCK2_IOP</text>
<text x="459" y="205.3">[9]</text>
<text x="146.6" y="221">+3.3V</text>
<text x="333.4" y="221.9">13</text>
<text x="345.5" y="220.5">+</text>
<text x="349.8" y="219.4">11</text>
<text x="69.1" y="223.5">+3.3V</text>
<text x="346.3" y="225.6">-</text>
<text x="349.8" y="224.4">10</text>
<text x="363" y="222.4" transform="rotate(-90 363 222.4)">4.7K</text>
<text x="374.9" y="224.5">R427</text>
<text x="374.9" y="226.9">1K</text>
<text x="113.9" y="233.7">+24V</text>
<text x="362.8" y="230.1" transform="rotate(-90 362.8 230.1)">R343</text>
<text x="74.2" y="238.6">R100</text>
<text x="151.6" y="237.3">R101</text>
<text x="331.8" y="237">R339</text>
<text x="346.1" y="237">100M</text>
<text x="445.4" y="236.2">+24V</text>
<text x="74.1" y="241.5">15K</text>
<text x="151.5" y="240.2">15K</text>
<text x="349.2" y="241.1">DNI</text>
<text x="363" y="245.5" transform="rotate(-90 363 245.5)">100E</text>
<text x="107.5" y="247.9" transform="rotate(-90 107.5 247.9)">R107</text>
<text x="119.6" y="249.9">R279</text>
<text x="81.6" y="252.3">R103</text>
<text x="95.9" y="252.2">100M</text>
<text x="99.1" y="256.4">DNI</text>
<text x="119.6" y="252.3">15K</text>
<text x="125.5" y="253.5">R105</text>
<text x="139.8" y="253.4">100M</text>
<text x="143" y="257.6">DNI</text>
<text x="94.5" y="263.8">9</text>
<text x="107.7" y="262.6" transform="rotate(-90 107.7 262.6)">20K</text>
<text x="126.4" y="263.8">7</text>
<text x="329.8" y="263.5">100K</text>
<text x="345.2" y="263.7">R334</text>
<text x="378" y="263.5">100K</text>
<text x="393.4" y="263.7">R344</text>
<text x="425.1" y="261.6">C121</text>
<text x="442.7" y="260.9" transform="rotate(-90 442.7 260.9)">3</text>
<text x="21.6" y="267.5">[9]</text>
<text x="30.5" y="267.5">DO5_RD_BCK1_IOP</text>
<text x="78.1" y="266.3">14</text>
<text x="90.2" y="265">+</text>
<text x="94.5" y="268.9">8</text>
<text x="107.5" y="269.5" transform="rotate(-90 107.5 269.5)">R106</text>
<text x="126.4" y="268.9">6</text>
<text x="130.3" y="265">+</text>
<text x="141.5" y="266.3">1</text>
<text x="170.6" y="267.5">DO5_RD_BCK2_IOP</text>
<text x="203.7" y="267.5">[9]</text>
<text x="424.3" y="268.3">0.1UF</text>
<text x="439.9" y="269.8" transform="rotate(-90 439.9 269.8)">BAS19LT1G</text>
<text x="442.7" y="268" transform="rotate(-90 442.7 268)">1</text>
<text x="447.9" y="266" transform="rotate(-90 447.9 266)">D31</text>
<text x="91" y="270">-</text>
<text x="130.3" y="270">-</text>
<text x="351.8" y="275.3">U21</text>
<text x="419.1" y="271.3">[6,7,8]</text>
<text x="497.2" y="275.1">[13]</text>
<text x="510.2" y="270.5">+24V</text>
<text x="94.5" y="281.6">11</text>
<text x="374.6" y="280.2">2</text>
<text x="386.5" y="280.2">3</text>
<text x="389.5" y="277.6">D6</text>
<text x="393.7" y="280.2">1</text>
<text x="402.6" y="276.4">CONTROL_IO</text>
<text x="497.6" y="278.9">DO_6+</text>
<text x="78.1" y="284.1">13</text>
<text x="90.2" y="282.7">+</text>
<text x="91" y="287.8">-</text>
<text x="94.5" y="286.7">10</text>
<text x="107.7" y="284.6" transform="rotate(-90 107.7 284.6)">4.7K</text>
<text x="119.6" y="286.8">R280</text>
<text x="348.9" y="287.8">1</text>
<text x="384.5" y="285.6">BAS19LT1G</text>
<text x="400.6" y="285.8">+3.3V</text>
<text x="436.5" y="287">+24V</text>
<text x="488.9" y="282.7">R337</text>
<text x="488.9" y="287.8">R431</text>
<text x="504.9" y="282.5">33K</text>
<text x="505.6" y="287.6">1K</text>
<text x="107.5" y="292.4" transform="rotate(-90 107.5 292.4)">R108</text>
<text x="119.6" y="289.1">1K</text>
<text x="290.8" y="289.1">[12]</text>
<text x="302.3" y="288.6">EMIOS0_DO6</text>
<text x="374.6" y="289.1">BSP75NTA</text>
<text x="76.5" y="299.3">R104</text>
<text x="90.8" y="299.2">100M</text>
<text x="94" y="303.4">DNI</text>
<text x="357.1" y="300.6">4</text>
<text x="368.3" y="300.8">3</text>
<text x="442.2" y="303.3">R430</text>
<text x="442.2" y="305.7">10K</text>
<text x="107.7" y="307.7" transform="rotate(-90 107.7 307.7)">100E</text>
<text x="190.1" y="308.6">+24V</text>
<text x="423" y="317">+</text>
<text x="427.2" y="315.9">5</text>
<text x="171.1" y="323.8">C118</text>
<text x="187.5" y="323.1" transform="rotate(-90 187.5 323.1)">3</text>
<text x="365.8" y="322.1">[9]</text>
<text x="373.8" y="322.1">DO6_RD_BCK3_IOP</text>
<text x="412.2" y="318.4">2</text>
<text x="423.8" y="322.1">-</text>
<text x="427.2" y="321">4</text>
<text x="74.5" y="325.7">100K</text>
<text x="89.9" y="325.9">R99</text>
<text x="122.8" y="325.7">100K</text>
<text x="138.2" y="325.9">R110</text>
<text x="192.6" y="328.2" transform="rotate(-90 192.6 328.2)">D32</text>
<text x="442.2" y="327.4">R428</text>
<text x="442.2" y="329.8">20K</text>
<text x="163.8" y="333.5">[6,7,8]</text>
<text x="170.3" y="330.5">0.1UF</text>
<text x="184.7" y="332" transform="rotate(-90 184.7 332)">BAS19LT1G</text>
<text x="187.5" y="330.2" transform="rotate(-90 187.5 330.2)">1</text>
<text x="254.9" y="332.7">+24V</text>
<text x="96.5" y="337.6">U19</text>
<text x="134.2" y="339.9">D5</text>
<text x="147.3" y="338.6">CONTROL_IO</text>
<text x="241.9" y="337.4">[13]</text>
<text x="242.3" y="341.2">DO_5+</text>
<text x="119.4" y="342.4">2</text>
<text x="129.3" y="347.8">BAS19LT1G</text>
<text x="131.3" y="342.4">3</text>
<text x="138.4" y="342.4">1</text>
<text x="144" y="348">+3.3V</text>
<text x="233.6" y="344.9">R102</text>
<text x="249.7" y="344.8">33K</text>
<text x="45.7" y="350.1">[12]</text>
<text x="53.3" y="350.9">EMIOS0_DO5</text>
<text x="93.7" y="350">1</text>
<text x="119.4" y="351.4">BSP75NTA</text>
<text x="181.3" y="349.2">+24V</text>
<text x="233.6" y="350">R285</text>
<text x="250.3" y="349.8">1K</text>
<text x="101.8" y="362.8">4</text>
<text x="113" y="363.1">3</text>
<text x="186.9" y="365.5">R282</text>
<text x="186.9" y="367.9">10K</text>
<text x="156.9" y="380.6">2</text>
<text x="167.7" y="379.3">+</text>
<text x="172" y="378.1">5</text>
<text x="172" y="383.2">4</text>
<text x="110.5" y="384.3">[9]</text>
<text x="118.5" y="384.3">DO5_RD_BCK3_IOP</text>
<text x="168.5" y="384.3">-</text>
<text x="186.9" y="389.6">R281</text>
<text x="331" y="384.3">DRAWN</text>
<text x="331.2" y="388.6">MILISH JOSEPH</text>
<text x="374.3" y="386.9">13/12/2012</text>
<text x="186.9" y="392">20K</text>
<text x="330.7" y="395.5">CHECKED</text>
<text x="330.7" y="400.6">&lt;Checked By&gt;</text>
<text x="371.3" y="398.3">&lt;Checked Date&gt;</text>
<text x="331.5" y="407.9">ENGINEER</text>
<text x="396.3" y="406.4">SIZE</text>
<text x="406.5" y="406.4">DWG. NO.</text>
<text x="483.2" y="406.7">SHEET</text>
<text x="502.9" y="407.7">7 of 18</text>
<text x="523.3" y="406.4">PROD</text>
<text x="331.2" y="413.8">&lt;ENGINEER&gt;</text>
<text x="406.5" y="412.7">FILE</text>
<text x="434.1" y="408.2">&lt;Drawing Number&gt;</text>
<text x="482.9" y="413">SCALE</text>
<text x="520" y="413.6">&lt;Revision&gt;</text>
<text x="523.8" y="408.9">REV.</text>
<text x="428.6" y="414.6">17-600550-100_REVA_SCH.sch</text>
<text x="500.7" y="414.3">&lt;Scale&gt;</text>
</g>
<g font-size="2.2">
<text x="231.1" y="147.5">K4</text>
<text x="231.1" y="172.9">EF2-24NU</text>
<text x="462.3" y="269.4">K6</text>
<text x="462.3" y="294.8">EF2-24NU</text>
<text x="207" y="331.7">K5</text>
<text x="207" y="357.1">EF2-24NU</text>
</g>
</svg>
